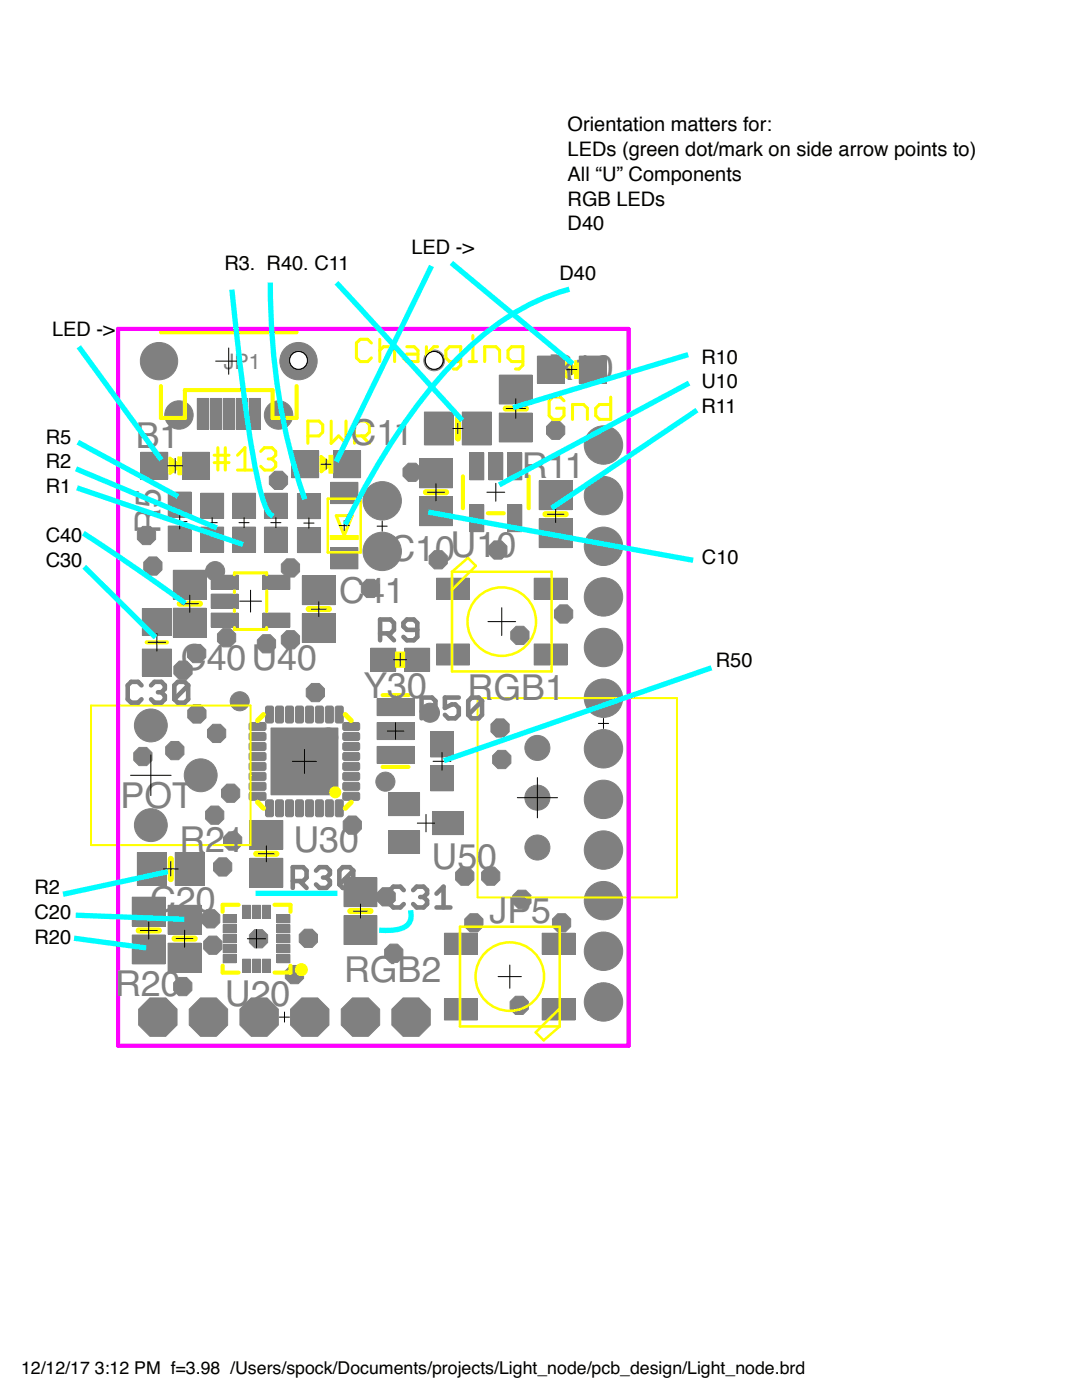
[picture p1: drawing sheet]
<svg xmlns="http://www.w3.org/2000/svg" width="216mm" height="279mm" viewBox="0 0 216 279" stroke-linecap="round" stroke-linejoin="round" font-family="sans-serif">
<circle cx="31.5" cy="203" r="3.8" fill="#008000" stroke="#008000" stroke-width=".2"/>
<circle cx="31.5" cy="203" r="2.01" fill="#fff" stroke="#000" stroke-width=".2"/>
<circle cx="41.6" cy="203" r="3.8" fill="#008000" stroke="#008000" stroke-width=".2"/>
<circle cx="41.6" cy="203" r="2.01" fill="#fff" stroke="#000" stroke-width=".2"/>
<circle cx="51.7" cy="203" r="3.8" fill="#008000" stroke="#008000" stroke-width=".2"/>
<circle cx="51.7" cy="203" r="2.01" fill="#fff" stroke="#000" stroke-width=".2"/>
<circle cx="61.8" cy="203" r="3.8" fill="#008000" stroke="#008000" stroke-width=".2"/>
<circle cx="61.8" cy="203" r="2.01" fill="#fff" stroke="#000" stroke-width=".2"/>
<circle cx="71.9" cy="203" r="3.8" fill="#008000" stroke="#008000" stroke-width=".2"/>
<circle cx="71.9" cy="203" r="2.01" fill="#fff" stroke="#000" stroke-width=".2"/>
<circle cx="82" cy="203" r="3.8" fill="#008000" stroke="#008000" stroke-width=".2"/>
<circle cx="82" cy="203" r="2.01" fill="#fff" stroke="#000" stroke-width=".2"/>
<circle cx="76.3" cy="110" r="3.5" fill="#008000" stroke="#008000" stroke-width=".2"/>
<circle cx="76.3" cy="110" r="1.99" fill="#fff" stroke="#000" stroke-width=".2"/>
<circle cx="76.3" cy="99.9" r="3.5" fill="#008000" stroke="#008000" stroke-width=".2"/>
<circle cx="76.3" cy="99.9" r="1.99" fill="#fff" stroke="#000" stroke-width=".2"/>
<circle cx="120.4" cy="200" r="3.5" fill="#008000" stroke="#008000" stroke-width=".2"/>
<circle cx="120.4" cy="200" r="2.01" fill="#fff" stroke="#000" stroke-width=".2"/>
<circle cx="120.4" cy="189.8" r="3.5" fill="#008000" stroke="#008000" stroke-width=".2"/>
<circle cx="120.4" cy="189.8" r="2.01" fill="#fff" stroke="#000" stroke-width=".2"/>
<circle cx="120.4" cy="179.7" r="3.5" fill="#008000" stroke="#008000" stroke-width=".2"/>
<circle cx="120.4" cy="179.7" r="2.01" fill="#fff" stroke="#000" stroke-width=".2"/>
<circle cx="120.4" cy="169.7" r="3.5" fill="#008000" stroke="#008000" stroke-width=".2"/>
<circle cx="120.4" cy="169.7" r="2.01" fill="#fff" stroke="#000" stroke-width=".2"/>
<circle cx="120.4" cy="159.5" r="3.5" fill="#008000" stroke="#008000" stroke-width=".2"/>
<circle cx="120.4" cy="159.5" r="2.01" fill="#fff" stroke="#000" stroke-width=".2"/>
<circle cx="120.4" cy="149.4" r="3.5" fill="#008000" stroke="#008000" stroke-width=".2"/>
<circle cx="120.4" cy="149.4" r="2.01" fill="#fff" stroke="#000" stroke-width=".2"/>
<circle cx="120.4" cy="139.3" r="3.5" fill="#008000" stroke="#008000" stroke-width=".2"/>
<circle cx="120.4" cy="139.3" r="2.01" fill="#fff" stroke="#000" stroke-width=".2"/>
<circle cx="120.4" cy="129.2" r="3.5" fill="#008000" stroke="#008000" stroke-width=".2"/>
<circle cx="120.4" cy="129.2" r="2.01" fill="#fff" stroke="#000" stroke-width=".2"/>
<circle cx="120.4" cy="119.1" r="3.5" fill="#008000" stroke="#008000" stroke-width=".2"/>
<circle cx="120.4" cy="119.1" r="2.01" fill="#fff" stroke="#000" stroke-width=".2"/>
<circle cx="120.4" cy="109" r="3.5" fill="#008000" stroke="#008000" stroke-width=".2"/>
<circle cx="120.4" cy="109" r="2.01" fill="#fff" stroke="#000" stroke-width=".2"/>
<circle cx="120.4" cy="98.9" r="3.5" fill="#008000" stroke="#008000" stroke-width=".2"/>
<circle cx="120.4" cy="98.9" r="2.01" fill="#fff" stroke="#000" stroke-width=".2"/>
<circle cx="120.4" cy="88.8" r="3.5" fill="#008000" stroke="#008000" stroke-width=".2"/>
<circle cx="120.4" cy="88.8" r="2.01" fill="#fff" stroke="#000" stroke-width=".2"/>
<circle cx="30.1" cy="144.8" r="2.98" fill="#008000" stroke="#008000" stroke-width=".2"/>
<circle cx="30.1" cy="144.8" r="1.99" fill="#fff" stroke="#000" stroke-width=".2"/>
<circle cx="30.1" cy="164.7" r="2.98" fill="#008000" stroke="#008000" stroke-width=".2"/>
<circle cx="30.1" cy="164.7" r="1.99" fill="#fff" stroke="#000" stroke-width=".2"/>
<circle cx="40" cy="154.7" r="2.98" fill="#008000" stroke="#008000" stroke-width=".2"/>
<circle cx="40" cy="154.7" r="1.99" fill="#fff" stroke="#000" stroke-width=".2"/>
<circle cx="107.2" cy="169.1" r="2.2" fill="#008000" stroke="#008000" stroke-width=".2"/>
<circle cx="107.2" cy="169.1" r="1.4" fill="#fff" stroke="#000" stroke-width=".2"/>
<circle cx="107.2" cy="159.2" r="2.2" fill="#008000" stroke="#008000" stroke-width=".2"/>
<circle cx="107.2" cy="159.2" r="1.4" fill="#fff" stroke="#000" stroke-width=".2"/>
<circle cx="107.2" cy="149.3" r="2.2" fill="#008000" stroke="#008000" stroke-width=".2"/>
<circle cx="107.2" cy="149.3" r="1.4" fill="#fff" stroke="#000" stroke-width=".2"/>
<circle cx="59.6" cy="72.1" r="3.4" fill="#008000" stroke="#008000" stroke-width=".2"/>
<circle cx="59.6" cy="72.1" r="2.29" fill="#fff" stroke="#000" stroke-width=".2"/>
<circle cx="31.7" cy="72.1" r="3.4" fill="#008000" stroke="#008000" stroke-width=".2"/>
<circle cx="31.7" cy="72.1" r="2.29" fill="#fff" stroke="#000" stroke-width=".2"/>
<circle cx="55.6" cy="82.8" r="2.54" fill="#008000" stroke="#008000" stroke-width=".2"/>
<circle cx="55.6" cy="82.8" r="1.69" fill="#fff" stroke="#000" stroke-width=".2"/>
<circle cx="35.7" cy="82.8" r="2.54" fill="#008000" stroke="#008000" stroke-width=".2"/>
<circle cx="35.7" cy="82.8" r="1.69" fill="#fff" stroke="#000" stroke-width=".2"/>
<g fill="#808080" stroke="#808080" stroke-width=".2">
<path d="M46.4 98.4h4.6v5h-4.6z"/>
<path d="M46.4 105.2h4.6v5h-4.6z"/>
<path d="M40 98.4h4.6v5h-4.6z"/>
<path d="M40 105.2h4.6v5h-4.6z"/>
<path d="M42.1 114.8h5.4v2.8h-5.4z"/>
<path d="M42.1 118.6h5.4v2.8h-5.4z"/>
<path d="M42.1 122.4h5.4v2.8h-5.4z"/>
<path d="M52.5 122.4h5.3v2.8h-5.3z"/>
<path d="M52.5 114.8h5.3v2.8h-5.3z"/>
<path d="M60.3 114.9h6.6v5.8h-6.6z"/>
<path d="M60.3 122.5h6.6v5.7h-6.6z"/>
<path d="M52.8 98.4h4.5v5h-4.5z"/>
<path d="M52.8 105.2h4.5v5h-4.5z"/>
<path d="M59.4 98.5h4.5v5h-4.5z"/>
<path d="M59.4 105.3h4.5v5h-4.5z"/>
<path d="M66.6 90h5.3v5.3h-5.3z"/>
<path d="M58.2 90h5.4v5.3h-5.4z"/>
<path d="M66 109.3h5.4v4.2h-5.4z"/>
<path d="M66 96.3h5.4v4.2h-5.4z"/>
<path d="M34.6 113.8h6.5v5.8h-6.5z"/>
<path d="M34.6 121.4h6.5v5.7h-6.5z"/>
<path d="M33.6 98.2h4.5v5h-4.5z"/>
<path d="M33.6 105h4.5v5h-4.5z"/>
<path d="M36.4 90.3h5.4v5.4h-5.4z"/>
<path d="M28.1 90.3h5.4v5.4h-5.4z"/>
<path d="M54.1 145.3h13.3v13.3h-13.3z"/>
<path d="M75.2 149h7.4v3.4h-7.4z"/>
<path d="M75.2 144.2h7.4v3.4h-7.4z"/>
<path d="M75.2 139.4h7.4v3.4h-7.4z"/>
<path d="M28.4 129.5h5.8v5.4h-5.8z"/>
<path d="M28.4 121.5h5.8v5.3h-5.8z"/>
<path d="M49.9 163.7h6.5v5.8h-6.5z"/>
<path d="M49.9 171.3h6.5v5.8h-6.5z"/>
<path d="M68.6 175.2h6.6v5.7h-6.6z"/>
<path d="M68.6 182.7h6.6v5.8h-6.6z"/>
<path d="M101.3 90.4h2.8v5.4h-2.8z"/>
<path d="M97.5 90.4h2.8v5.4h-2.8z"/>
<path d="M93.7 90.4h2.8v5.4h-2.8z"/>
<path d="M93.7 100.7h2.8v5.4h-2.8z"/>
<path d="M101.3 100.7h2.8v5.4h-2.8z"/>
<path d="M115.6 71.1h5.4v5.4h-5.4z"/>
<path d="M107.2 71.1h5.4v5.4h-5.4z"/>
<path d="M99.6 74.9h6.6v5.7h-6.6z"/>
<path d="M99.6 82.4h6.6v5.8h-6.6z"/>
<path d="M83.7 99.1h6.6v5.8h-6.6z"/>
<path d="M83.7 91.6h6.6v5.7h-6.6z"/>
<path d="M92.2 82.2h5.8v6.6h-5.8z"/>
<path d="M84.7 82.2h5.8v6.6h-5.8z"/>
<path d="M107.6 103.5h6.6v5.8h-6.6z"/>
<path d="M107.6 95.9h6.6v5.8h-6.6z"/>
<path d="M55.3 190.5h2.5v1.6h-2.5z"/>
<path d="M55.3 188.5h2.5v1.6h-2.5z"/>
<path d="M55.3 186.5h2.5v1.7h-2.5z"/>
<path d="M55.3 184.6h2.5v1.6h-2.5z"/>
<path d="M55.3 182.6h2.5v1.6h-2.5z"/>
<path d="M52.4 180.7h1.6v2.6h-1.6z"/>
<path d="M50.4 180.7h1.6v2.6h-1.6z"/>
<path d="M48.4 180.7h1.6v2.6h-1.6z"/>
<path d="M44.5 182.6h2.6v1.6h-2.6z"/>
<path d="M44.5 184.6h2.6v1.6h-2.6z"/>
<path d="M44.5 186.5h2.6v1.7h-2.6z"/>
<path d="M44.5 188.5h2.6v1.6h-2.6z"/>
<path d="M44.5 190.5h2.6v1.6h-2.6z"/>
<path d="M48.4 191.4h1.6v2.6h-1.6z"/>
<path d="M50.4 191.4h1.6v2.6h-1.6z"/>
<path d="M52.4 191.4h1.6v2.6h-1.6z"/>
<path d="M33.5 188.2h6.6v5.8h-6.6z"/>
<path d="M33.5 180.7h6.6v5.7h-6.6z"/>
<path d="M26.4 179h6.6v5.8h-6.6z"/>
<path d="M26.4 186.6h6.6v5.8h-6.6z"/>
<path d="M27.4 170.1h5.8v6.6h-5.8z"/>
<path d="M35 170.1h5.8v6.6h-5.8z"/>
<path d="M106.6 128.5h6.6v4.2h-6.6z"/>
<path d="M106.6 115.4h6.6v4.2h-6.6z"/>
<path d="M87.1 128.5h6.6v4.2h-6.6z"/>
<path d="M87.1 115.4h6.6v4.2h-6.6z"/>
<path d="M88.7 186.2h6.5v4.2h-6.5z"/>
<path d="M88.7 199.4h6.5v4.2h-6.5z"/>
<path d="M108.2 186.2h6.5v4.2h-6.5z"/>
<path d="M108.2 199.4h6.5v4.2h-6.5z"/>
<path d="M85.9 146.1h4.6v5h-4.6z"/>
<path d="M85.9 152.8h4.6v5h-4.6z"/>
<path d="M80.7 129.4h5v4.5h-5z"/>
<path d="M74 129.4h5v4.5h-5z"/>
<path d="M86.3 162h6.2v4.6h-6.2z"/>
<path d="M77.5 165.8h6.2v4.5h-6.2z"/>
<path d="M77.5 158.2h6.2v4.6h-6.2z"/>
<path d="M49.7 79.5h2.2v6.2h-2.2z"/>
<path d="M39.4 79.5h2.2v6.2h-2.2z"/>
<path d="M47.1 79.5h2.2v6.2h-2.2z"/>
<path d="M44.5 79.5h2.2v6.2h-2.2z"/>
<path d="M42 79.5h2.2v6.2h-2.2z"/>
<circle cx="31.5" cy="203" r="4.1"/>
<circle cx="41.6" cy="203" r="4.1"/>
<circle cx="51.7" cy="203" r="4.1"/>
<circle cx="61.8" cy="203" r="4.1"/>
<circle cx="71.9" cy="203" r="4.1"/>
<circle cx="82" cy="203" r="4.1"/>
<circle cx="51.6" cy="187.3" r="1.97"/>
<circle cx="82.2" cy="94.3" r="1.97"/>
<circle cx="103.6" cy="200.6" r="1.97"/>
<circle cx="42" cy="183.4" r="1.97"/>
<circle cx="34.9" cy="149.8" r="1.97"/>
<circle cx="28.5" cy="151" r="1.97"/>
<circle cx="56.4" cy="156.2" r="1.97"/>
<circle cx="87.4" cy="111.7" r="1.97"/>
<circle cx="73.9" cy="117.4" r="1.97"/>
<circle cx="92.7" cy="174.9" r="1.97"/>
<circle cx="78.6" cy="190.2" r="1.97"/>
<circle cx="110.9" cy="85.9" r="1.97"/>
<circle cx="99.8" cy="145.3" r="1.97"/>
<circle cx="29.2" cy="106.9" r="1.97"/>
<circle cx="36.5" cy="133.8" r="1.97"/>
<circle cx="39.3" cy="142.5" r="1.97"/>
<circle cx="97.9" cy="174.9" r="1.97"/>
<circle cx="58" cy="113.3" r="1.97"/>
<circle cx="44.4" cy="173" r="1.97"/>
<circle cx="58.8" cy="194.5" r="1.97"/>
<circle cx="94.6" cy="184.2" r="1.97"/>
<circle cx="103.7" cy="126.8" r="1.97"/>
<circle cx="61.5" cy="187.3" r="1.97"/>
<circle cx="46.4" cy="167.9" r="1.97"/>
<circle cx="77" cy="179" r="1.97"/>
<circle cx="30.5" cy="113" r="1.97"/>
<circle cx="39.2" cy="130.4" r="1.97"/>
<circle cx="46" cy="158.3" r="1.97"/>
<circle cx="42.8" cy="162.7" r="1.97"/>
<circle cx="42.5" cy="188.6" r="1.97"/>
<circle cx="62.9" cy="138.2" r="1.97"/>
<circle cx="58" cy="127.7" r="1.97"/>
<circle cx="43.2" cy="146.4" r="1.97"/>
<circle cx="104.1" cy="179.5" r="1.97"/>
<circle cx="70.3" cy="164.7" r="1.97"/>
<circle cx="53.2" cy="128.5" r="1.97"/>
<circle cx="55.6" cy="95.9" r="1.97"/>
<circle cx="45.2" cy="127.3" r="1.97"/>
<circle cx="100.1" cy="151.6" r="1.97"/>
<circle cx="99.3" cy="109.8" r="1.97"/>
<circle cx="36.5" cy="196.9" r="1.97"/>
<circle cx="112.5" cy="122.5" r="1.97"/>
<circle cx="112.1" cy="184.2" r="1.97"/>
</g>
<g fill="#808080" stroke="#808080" stroke-width=".2">
<path d="M68.6 158.2h3l.2 .3-.1 1-.3 .2h-2.8l-.2-.4v-.8z" fill-rule="evenodd"/>
<path d="M68.6 156.2h3l.2 .3-.1 1-.3 .2h-2.8l-.2-.4v-.8z" fill-rule="evenodd"/>
<path d="M68.6 154.2h3l.2 .3-.1 1-.3 .2h-2.8l-.2-.4v-.8z" fill-rule="evenodd"/>
<path d="M68.6 152.2h3l.2 .3-.1 1.1-.3 .2-2.8-.1-.2-.3v-.9z" fill-rule="evenodd"/>
<path d="M68.6 150.2h3l.2 .4-.1 1-.3 .2-2.8-.1-.2-.3v-.8z" fill-rule="evenodd"/>
<path d="M68.6 148.2h3l.2 .4-.1 1-.3 .2-2.8-.1-.2-.3v-.8z" fill-rule="evenodd"/>
<path d="M68.6 146.2h3l.2 .4-.1 1-.3 .2-2.8-.1-.2-.3v-.8z" fill-rule="evenodd"/>
<path d="M68.6 144.2h3l.2 .4-.1 1-.3 .2-2.8-.1-.2-.3v-.8z" fill-rule="evenodd"/>
<path d="M66.9 141.1l.4-.2h.8l.3 .2 .1 2.8-.2 .3-1 .1-.4-.2z" fill-rule="evenodd"/>
<path d="M65 141.1l.3-.2h.8l.4 .2v2.8l-.2 .3-1 .1-.3-.2z" fill-rule="evenodd"/>
<path d="M63 141.1l.3-.2h.8l.4 .2v2.8l-.2 .3-1 .1-.3-.2z" fill-rule="evenodd"/>
<path d="M61 141.1l.3-.2h.8l.4 .2v2.8l-.2 .3-1 .1-.3-.2z" fill-rule="evenodd"/>
<path d="M59 141.1l.4-.2h.8l.3 .2 .1 2.8-.2 .3-1 .1-.4-.2z" fill-rule="evenodd"/>
<path d="M57 141.1l.4-.2h.8l.3 .2 .1 2.8-.2 .3-1 .1-.4-.2z" fill-rule="evenodd"/>
<path d="M55 141.1l.4-.2h.8l.3 .2 .1 2.8-.2 .3-1 .1-.4-.2z" fill-rule="evenodd"/>
<path d="M53 141.1l.4-.2h.8l.3 .2 .1 2.8-.2 .3-1 .1-.4-.2z" fill-rule="evenodd"/>
<path d="M49.9 144.2h3l.2 .4-.1 1-.3 .2-2.8-.1-.2-.3v-.8z" fill-rule="evenodd"/>
<path d="M49.9 146.2h3l.2 .4-.1 1-.3 .2-2.8-.1-.2-.3v-.8z" fill-rule="evenodd"/>
<path d="M49.9 148.2h3l.2 .4-.1 1-.3 .2-2.8-.1-.2-.3v-.8z" fill-rule="evenodd"/>
<path d="M49.9 150.2h3l.2 .4-.1 1-.3 .2-2.8-.1-.2-.3v-.8z" fill-rule="evenodd"/>
<path d="M49.9 152.2h3l.2 .3-.1 1.1-.3 .2-2.8-.1-.2-.3v-.9z" fill-rule="evenodd"/>
<path d="M49.9 154.2h3l.2 .3-.1 1-.3 .2h-2.8l-.2-.4v-.8z" fill-rule="evenodd"/>
<path d="M49.9 156.2h3l.2 .3-.1 1-.3 .2h-2.8l-.2-.4v-.8z" fill-rule="evenodd"/>
<path d="M49.9 158.2h3l.2 .3-.1 1-.3 .2h-2.8l-.2-.4v-.8z" fill-rule="evenodd"/>
<path d="M53 159.8l.4-.2h.8l.3 .2 .1 2.8-.2 .4h-1l-.4-.2z" fill-rule="evenodd"/>
<path d="M55 159.8l.4-.2h.8l.3 .2 .1 2.8-.2 .4h-1l-.4-.2z" fill-rule="evenodd"/>
<path d="M57 159.8l.4-.2h.8l.3 .2 .1 2.8-.2 .4h-1l-.4-.2z" fill-rule="evenodd"/>
<path d="M59 159.8l.4-.2h.8l.3 .2 .1 2.8-.2 .4h-1l-.4-.2z" fill-rule="evenodd"/>
<path d="M61 159.8l.3-.2h.8l.4 .2v2.8l-.2 .4h-1l-.3-.2z" fill-rule="evenodd"/>
<path d="M63 159.8l.3-.2h.8l.4 .2v2.8l-.2 .4h-1l-.3-.2z" fill-rule="evenodd"/>
<path d="M65 159.8l.3-.2h.8l.4 .2v2.8l-.2 .4h-1l-.3-.2z" fill-rule="evenodd"/>
<path d="M66.9 159.8l.4-.2h.8l.3 .2 .1 2.8-.2 .4h-1l-.4-.2z" fill-rule="evenodd"/>
<circle cx="76.3" cy="110" r="3.8"/>
<circle cx="76.3" cy="99.9" r="3.8"/>
<circle cx="120.4" cy="200" r="3.8"/>
<circle cx="120.4" cy="189.8" r="3.8"/>
<circle cx="120.4" cy="179.7" r="3.8"/>
<circle cx="120.4" cy="169.7" r="3.8"/>
<circle cx="120.4" cy="159.5" r="3.8"/>
<circle cx="120.4" cy="149.4" r="3.8"/>
<circle cx="120.4" cy="139.3" r="3.8"/>
<circle cx="120.4" cy="129.2" r="3.8"/>
<circle cx="120.4" cy="119.1" r="3.8"/>
<circle cx="120.4" cy="109" r="3.8"/>
<circle cx="120.4" cy="98.9" r="3.8"/>
<circle cx="120.4" cy="88.8" r="3.8"/>
<circle cx="30.1" cy="144.8" r="3.3"/>
<circle cx="30.1" cy="164.7" r="3.3"/>
<circle cx="40" cy="154.7" r="3.3"/>
<circle cx="107.2" cy="169.1" r="2.5"/>
<circle cx="107.2" cy="159.2" r="2.5"/>
<circle cx="107.2" cy="149.3" r="2.5"/>
<circle cx="59.6" cy="72.1" r="3.7"/>
<circle cx="31.7" cy="72.1" r="3.7"/>
<circle cx="55.6" cy="82.8" r="2.84"/>
<circle cx="35.7" cy="82.8" r="2.84"/>
<circle cx="86.6" cy="71.9" r="2.07"/>
<circle cx="59.6" cy="71.9" r="2.07"/>
<circle cx="65.5" cy="147.2" r="1.91"/>
<circle cx="85.8" cy="142.2" r="1.91"/>
<circle cx="63" cy="126.2" r="1.91"/>
<circle cx="47.8" cy="140" r="1.91"/>
<circle cx="76.9" cy="156" r="1.91"/>
<circle cx="42.9" cy="114" r="1.91"/>
</g>
<g fill="none" stroke="#ff0" stroke-width=".61">
<path d="M74.1 68.5l-.7-.8h-1.5l-.8 .8v2.9l.8 .8h1.5l.7-.8M75.8 67.7v4.5M75.8 69.9l.7-.7h1.5l.7 .7v2.3M81.2 69.2h1.5l.7 .7v2.3h-2.2l-.8-.8 .8-.7h2.2M85.1 69.2v3M87.3 69.2h-.7l-1.5 1.5M91.9 72.2h-2.2l-.7-.8v-1.5l.7-.7h2.2v3.7l-.7 .7h-.8M93.6 72.2h1.5M93.6 69.2h.8v3M94.4 67v.7M96.7 72.2v-3h2.3l.7 .7v2.3M104.3 72.2h-2.2l-.7-.8v-1.5l.7-.7h2.2v3.7l-.7 .7h-.8"/>
<path d="M112.5 80l-.7-.8h-1.5l-.7 .8v3l.7 .7h1.5l.7-.7v-1.5h-1.4M113.1 72.2l2 1.6-2 1.5zM113.1 75.1h.3M113.1 74.5h1.1M113.1 73.9h1.8M113.1 73.3h1.5M113.1 72.7h.7M121.9 79.2v4.5h-2.3l-.7-.7v-1.5l.7-.8h2.3M33.9 94h.6M33.9 93.5h1.4M33.9 92.9h1.9M33.9 92.3h1.2"/>
<path d="M33.9 91.7h.4M33.9 91.4l2.1 1.6-2.1 1.5zM42.7 90.8h3M42.7 92.3h3M43.5 89.3v4.5M45 89.3v4.5M47.4 90.8l1.5-1.5v4.5M47.4 93.8h3M52 90.1l.8-.8h1.5l.7 .8v.7l-.7 .8M53.5 91.6h.8M54.3 91.6l.7 .7v.8l-.7 .7h-1.5l-.8-.7M61.4 87h2.2l.8-.7v-1.5l-.8-.8h-2.2v4.5"/>
<path d="M64.1 91.1l2 1.5-2 1.5zM64.1 94h.2M64.1 93.5h.9M64.1 92.9h1.7M64.1 92.3h1.5M64.1 91.7h.8M64.1 91.1h.1M66.1 84v4.5l1.5-1.5 1.4 1.5v-4.5M70.7 87h2.3l.7-.7v-1.5l-.7-.8h-2.3v4.5M72.2 87l1.5 1.5M114.2 83.7v-3h2.3l.7 .8v2.2M46.8 114.7v-.4h6.4v.4"/>
<path d="M46.8 117.9v.4M53.2 117.9v4.1M67.1 102.9h3.2l-1.6 4zM46.8 125.3v.3h6.4v-.3M46.8 121.7v.3"/>
</g>
<path d="M85 98.2h4M91.4 83.5v4M100.9 81.5h4M108.8 102.6h4.1M35.9 120.5h4M61.6 121.6h4M34.1 171.4v4.1M51.1 170.4h4.1M27.7 185.7h4M34.8 187.3h4.1M69.9 181.8h4" fill="none" stroke="#ff0" stroke-width="1.2"/>
<g fill="#ff0" stroke="#ff0" stroke-width=".2">
<path d="M65.6 90.9h.8v3.5h-.8z"/>
<path d="M65.9 106.9h5.6v.8h-5.6z"/>
<path d="M35.5 91.2h.8v3.5h-.8z"/>
<path d="M114.7 72h.7v3.5h-.7z"/>
<path d="M78.9 130.1h1.9v3.1h-1.9z"/>
</g>
<g fill="none" stroke="#ff0" stroke-width=".51">
<path d="M65.4 99.5h6.6v10.8h-6.6zM90.2 114.1h19.9v19.9h-19.9zM90.2 114.1l3.2-2.8 1.6 1.6-4.8 4.8M91.8 185h19.9v19.9h-19.9zM111.7 201.3l-4.8 4.7 1.6 1.6 3.2-2.7"/>
<circle cx="100.1" cy="124.1" r="6.8"/>
<circle cx="101.7" cy="194.9" r="6.8"/>
</g>
<path d="M52.6 142.6l-1.2 1.2M68.9 142.6l1.2 1.2M51.4 160.1l1.2 1.2M70.1 160.1l-1.2 1.2" fill="none" stroke="#ff0" stroke-width="1"/>
<g fill="#ff0" stroke="#ff0" stroke-width=".2">
<path d="M66.1 157.4a1.1 1.1 0 0 1 1.7 .1 1.1 1.1 0 0 1-.6 1.7 1.1 1.1 0 0 1-1.4-1.1l1.1-.1 .1 .2-1.2-.1z" fill-rule="evenodd"/>
<circle cx="60.1" cy="193.5" r="1.21"/>
</g>
<path d="M32.1 77v6.4h4.8v-5.5h17.5v5.5h4.8v-6.4M32.1 66.3h27.1M92.4 95.1v6.3M105.5 95.1v6.3M97.3 102.4h3.2M29.3 128.2h4M76.3 138.7h5.2M76.3 153.1h5.2M44.4 192.7v1.4h3.2M47.6 180.6h-3.2v1.4M54.8 180.6h3.2v1.4M58 192.7v1.4h-3.2" fill="none" stroke="#ff0" stroke-width=".83"/>
<path d="M95.3 139.3h39.8v39.8h-39.8zM18.2 140.8h31.8v27.9h-31.8z" fill="none" stroke="#ff0" stroke-width=".4"/>
<path d="M23.6 65.6h101.8v143.1h-101.8z" fill="none" stroke="#f0f" stroke-width=".83"/>
<g fill="none" stroke="#808080" stroke-width=".91">
<path d="M28.2 136.8l-.6-.7h-1.4l-.7 .7v2.8l.7 .6h1.4l.6-.6M30.1 136.8l.7-.7h1.4l.7 .7v.7l-.7 .7M31.5 138.2h.7M32.2 138.2l.7 .7v.7l-.7 .6h-1.4l-.7-.6M37.5 136.8l-.6-.7h-1.4l-.7 .7v2.8M37.5 136.8v2.8l-.6 .6h-1.4l-.7-.6M37.5 136.8l-2.7 2.8M75.8 126.4h2.1l.7-.7v-1.4l-.7-.7h-2.1v4.2M77.2 126.4l1.4 1.4M83.3 125.7h-2.1l-.7-.7v-.7l.7-.7h1.4l.7 .7v2.8l-.7 .7h-1.4l-.7-.7M91.5 139.2h-2.7v2.1l1.3-.7h.7l.7 .7v1.4l-.7 .7h-1.3l-.7-.7M96.2 139.9l-.7-.7h-1.4l-.7 .7v2.8"/>
<path d="M96.2 139.9v2.8l-.7 .7h-1.4l-.7-.7M96.2 139.9l-2.8 2.8M84.1 142h2.1l.7-.7v-1.4l-.7-.7h-2.1v4.2M85.5 142l1.4 1.4M58.4 175.8h2.1l.7-.7v-1.3l-.7-.7h-2.1v4.1M59.8 175.8l1.4 1.4M63.1 173.8l.7-.7h1.3l.7 .7v.6l-.7 .7M64.5 175.1h.6M65.1 175.1l.7 .7v.7l-.7 .7h-1.3l-.7-.7M70.5 173.8l-.7-.7h-1.4l-.7 .7v2.7M70.5 173.8v2.7l-.7 .7h-1.4l-.7-.7M70.5 173.8l-2.8 2.7"/>
<path d="M80.6 177.7l-.7-.7h-1.4l-.7 .7v2.7l.7 .7h1.4l.7-.7M82.4 177.7l.7-.7h1.4l.7 .7v.7l-.7 .6M83.8 179h.7M84.5 179l.7 .7v.7l-.7 .7h-1.4l-.7-.7M87.1 178.4l1.4-1.4v4.1M87.1 181.1h2.8"/>
</g>
<g fill="none" stroke="#000" stroke-width=".2">
<path d="M43 72.1h5.3M45.6 69.4v5.3M102.9 79.6v3.9M113.1 73.8h2M114.1 72.7v2.1M33.5 93h2.9M34.9 91.5v2.9M64.1 92.6h2M65.1 91.6v2.1M85.3 98.2h3.4M87 96.5v3.4M90.4 85.5h2"/>
<path d="M91.4 84.5v2M97.2 98.2h3.5M98.9 96.5v3.5M101 81.5h3.9M34.4 104.1h2.9M35.9 102.6v3M37.9 118.8v3.4M41.3 104.3h2M42.3 103.3v2M47.7 104.3h2M47.8 120h4.4M48.7 103.3v2"/>
<path d="M50 117.8v4.4M54 104.3h2M55.1 103.3v2M60.6 104.4h2.1M61.6 103.4v2M67.7 104.9h2M68.7 103.9v2M75.2 105h2.1M76.3 104v2M109.2 102.6h3.3M110.9 101v3.3M29.5 128.2h3.6"/>
<path d="M31.3 126.4v3.5M36.2 120.5h3.4M62.1 121.6h3M63.6 120.1v2.9M78.5 131.7h2.6M79.8 130.3v2.6M97.4 124.1h5.5M100.1 121.3v5.5M26.1 154.7h8M30.1 150.7v8.1M58.3 152h4.8M60.7 149.6v4.7"/>
<path d="M77.3 145.9h3.3M78.9 144.2v3.4M86.4 151.9h3.6M88.2 150.2v3.5M103.2 159.2h8.1M107.2 155.2v8M119.4 144.4h2M120.4 143.4v2M32.6 173.4h2.9M34.1 172v2.9M51.5 170.4h3.2M53.1 168.8v3.2"/>
<path d="M83.3 164.3h3.4M85 162.5v3.5M28 185.7h3.4M29.7 184v3.4M35.1 187.3h3.4M36.8 185.6v3.4M49.4 187.3h3.6M51.2 185.5v3.7M70.5 181.8h2.8M71.9 180.4v2.8M99.4 194.9h4.6M101.7 192.6v4.6"/>
<path d="M55.8 203h2M56.8 202v2"/>
<circle cx="86.6" cy="71.9" r="1.78"/>
</g>
<circle cx="86.6" cy="71.9" r="1.78" fill="#fff" stroke="#000" stroke-width=".2"/>
<circle cx="59.6" cy="71.9" r="1.78" fill="none" stroke="#000" stroke-width=".2"/>
<circle cx="59.6" cy="71.9" r="1.78" fill="#fff" stroke="#000" stroke-width=".2"/>
<g fill="none" stroke="#00fdff" stroke-width="1.1">
<path d="M46.3 58.3l.4 4a327 327 0 0 0 5 34.5l1 3.6a4.8 4.8 0 0 0 1.4 2.3M53.9 56.9a129.3 129.3 0 0 0 6.7 42.3M67.5 56.8l24.4 26.7M85.9 53.6l-18.6 38.1M90.5 52.8l23.4 19.5M113.1 57.9a48.8 48.8 0 0 0-21.2 13 120.4 120.4 0 0 0-21.1 30.1l-1.7 3.2M16 69.6l15.9 21.8M136.8 70.9l-33.9 10.3M137 76.7l-36.9 19.8M15.7 93.8l27.1 11.4M15.9 97.5l32.1 11M16 88.5l19.1 10.3"/>
<path d="M138.6 82.2l-28.1 18.9M17.1 106.7l10.6 7.1 8.9 6.3M17.2 113.5l13.5 13.3M86 102.3l51.8 9.4M141.5 133.4l-52.4 18.2M33 174.1l-19.9 4.3M51.5 178.3h15.3M15.3 187.3l13.4 1.8M15.6 182.7l20.6 .7M82 182.2a2.72 2.72 0 0 1-2.6 3.3l-3.2 .2"/>
</g>
<g font-size="7.1" fill="#808080">
<text x="109.3" y="75.8">R</text>
<text x="114.5" y="75.8">10</text>
<text x="27.1" y="89.3">B1</text>
<text x="69.9" y="88.9">C11</text>
<text x="104.1" y="95.4">R11</text>
<text x="32.1" y="106.6" transform="rotate(-90 32.1 106.6)">R5</text>
<text x="77.7" y="112.1">C10U10</text>
<text x="67.7" y="120.2">C41</text>
<text x="36.1" y="133.7">C40U40</text>
<text x="72.5" y="139.2">Y30</text>
<text x="93.3" y="139.8">RGB1</text>
<text x="24.1" y="161.2">POT</text>
<text x="35.8" y="169.9">R21</text>
<text x="58.6" y="170">U30</text>
<text x="86.1" y="173.5">U50</text>
<text x="29.9" y="182.1">C</text>
<text x="35.1" y="182.1">20</text>
<text x="97.7" y="184.3">JP5</text>
<text x="68.6" y="196.1">RGB2</text>
<text x="23" y="198.7">R20</text>
<text x="44.9" y="200.8">U20</text>
</g>
<g font-size="4.3" fill="#808080">
<text x="44.6" y="73.7">J</text>
<text x="46.8" y="73.7">P1</text>
</g>
<g font-size="4">
<text x="113.3" y="26.2">Orientation matters for:</text>
<text x="113.3" y="31.2">LEDs (green dot/mark on side arrow points to)</text>
<text x="113.3" y="36.1">All “U” Components</text>
<text x="113.3" y="41.1">RGB LEDs</text>
<text x="113.3" y="46">D40</text>
<text x="44.8" y="53.9">R3. R40. C11</text>
<text x="82.1" y="50.7">LED -&gt;</text>
<text x="111.7" y="55.8">D40</text>
<text x="10.4" y="67">LED -&gt;</text>
<text x="140" y="72.6">R10</text>
<text x="140" y="77.5">U10</text>
<text x="140" y="82.4">R11</text>
<text x="9.1" y="88.5">R5</text>
<text x="9.1" y="93.4">R2</text>
<text x="9.1" y="98.4">R1</text>
<text x="9.1" y="108.3">C40</text>
<text x="9.1" y="113.2">C30</text>
<text x="140.1" y="112.6">C10</text>
<text x="142.8" y="133.1">R50</text>
<text x="6.9" y="178.5">R2</text>
<text x="6.9" y="183.4">C20</text>
<text x="6.9" y="188.4">R20</text>
</g>
<g font-size="3.5">
<text x="4.2" y="274.2">12/12/17</text>
<text x="18.9" y="274.2">3:12 PM f=3.98 /Users/spock/Documents/projects/Light_node/pcb_design/Light_node.brd</text>
</g>
</svg>
